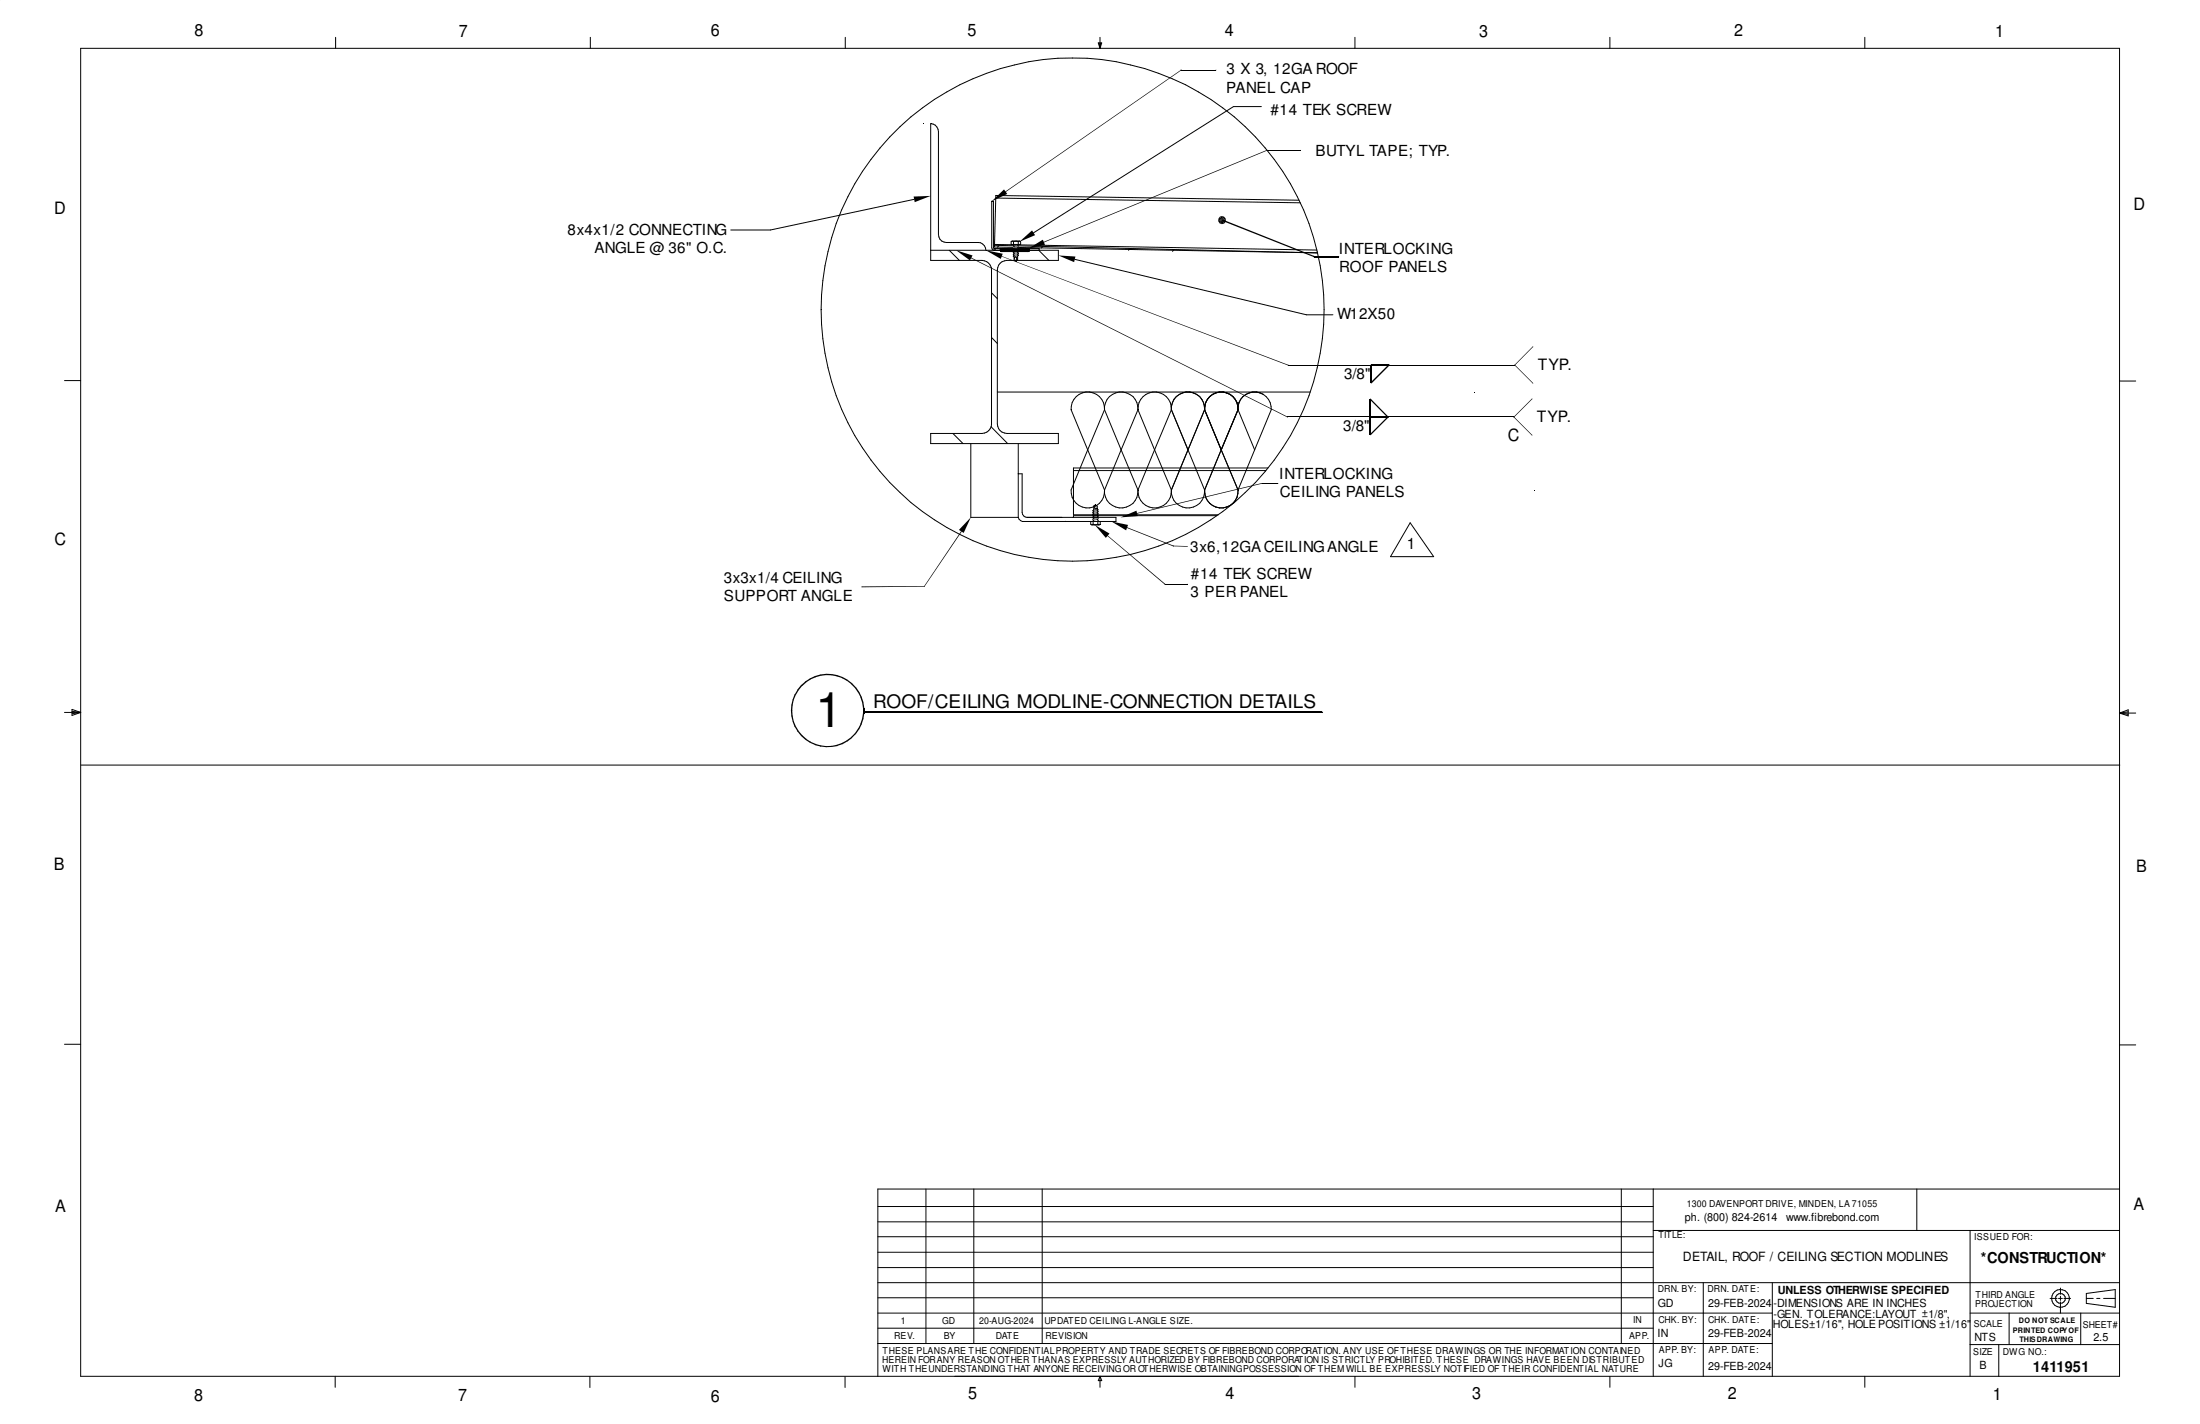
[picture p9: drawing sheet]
<svg xmlns="http://www.w3.org/2000/svg" width="432mm" height="279mm" viewBox="0 0 432 279" stroke-linecap="round" stroke-linejoin="round" font-family="sans-serif">
<path d="M0 0h431.7v279.4h-431.7z" fill="none" stroke="#fff" stroke-width=".2"/>
<g fill="none" stroke="#000" stroke-width=".2">
<path d="M15.8 9.5h400.2v260.5h-400.2zM65.9 7.3v2.2M115.9 7.3v2.2M165.9 7.3v2.2M215.6 8.4h.6l-.3 1.1zM215.7 8.4l.2 1.1M215.9 7.3v2.2M216 8.4l-.1 1.1M265.9 7.3v2.2M316 7.3v2.2M366 7.3v2.2M12.7 74.7h3.1"/>
<path d="M416 74.8h3.2M12.7 139.8h3.1M14.1 139.6l1.7 .2M14.1 139.2l1.7 .6-1.7 .6zM15.8 139.8l-1.7 .2M416 139.9h3.2M416 139.9l1.7-.6v1.2zM416 139.9l1.7 .3M417.7 139.7l-1.7 .2M12.7 204.9h3.1M416 205h3.2M172.3 239.7h152.2"/>
<path d="M172.3 236.7h152.2M181.7 233.3v30.3M191.1 233.3v30.3M204.6 233.3v30.3M318.2 233.3v30.3M324.5 233.3v36.7M376.2 233.3v8.1M416 233.3h-243.7v36.7M172.3 257.6h175.6M172.3 251.7h243.7M172.3 245.7h152.2M172.3 254.6h152.2"/>
<path d="M172.3 248.7h152.2M172.3 242.7h152.2M324.5 241.4h91.5M334.3 251.7v18.3M347.9 251.7v18.3M386.7 257.6h29.3M386.7 241.4v28.6M394.3 257.6v6.2M402.4 254.8h1.3M404 254.8h.8M404.4 252.7v1.3M404.4 254.3v.8"/>
<path d="M404.4 255.4v2.2M405.1 254.8h1.3M408.4 257.6v6.2M409.5 254.8h1.3M409.5 253.8l5.7-.8v3.5l-5.7-.8zM411.5 254.8h.7M412.9 254.8h2.3M172.3 263.6h175.6M172.3 260.6h152.2M215.9 270v2.2M215.9 270l.3 .9h-.6zM265.9 270v2.2"/>
<path d="M316 270v2.2M366 270v2.2M386.7 263.8h29.3M392.3 263.8v6.2"/>
<circle cx="404.4" cy="254.8" r=".97"/>
<circle cx="404.4" cy="254.8" r="1.75"/>
</g>
<path d="M376.4 234.6h39.4v5.5h-39.4z" fill="#fff"/>
<g fill="none" stroke="#000" stroke-width=".2">
<path d="M0 -.1v.1M231.8 13.8h6.9M179.4 39.1l-28.2 6h-7.8M195.5 38.9l59.7 .9M247.6 20.9h-5.5l-39.2 24.8M248.7 29.5h6.6M255 39.3l-59.5-.9-.3 9.6M182.7 49.1h25v2h-10.1a1.88 1.88 0 0 0-1.9 1.9v30.2a1.88 1.88 0 0 0 1.9 1.8h10.1v2h-25v-2h10a1.88 1.88 0 0 0 1.9-1.8v-30.2a1.88 1.88 0 0 0-1.9-1.9h-10v-26.8a1.55 1.55 0 0 1 1.5 1.5v20.2a1.55 1.55 0 0 0 1.6 1.6h6.2a1.55 1.55 0 0 1 1.5 1.5M186.3 49.1l2 2M194.6 57.4l1.1 1.2M195.2 49.1h-.3l-.3-.5v-9.1h.4l.1 9.2 8.9 .1v.3M195.2 48v.5l63.4 1.1-63.4-1.5"/>
<path d="M195.2 48l63.3 1.1M195.5 48.8l-.3 .3M196.1 48.2l-.4 .3M196.3 48.9v.3zM196.3 48.9l.2 .5-.2-.2zM196.3 48.9l.2-.1v.6zM196.5 48.8l5.3 .6h-5.3zM196.5 48.8h5.3v.6zM198.7 47.3h1.4M198.9 48l.2 .4-.2 .2 .2 .1-.2 .2 .2 .2-.2 .1 .2 .2-.2 .2 .2 .1-.2 .2 .2 .2-.2 .1 .2 .2v.6l.3 .2M198.9 47.4h-.4v.6h1.8v-.6h-.4M198.9 47.4h1"/>
<path d="M198.9 47.4v.6M199.1 50.6l.2-.2 .3 .2-.2 .6M199.7 48.3l.2 .1-.2 .2 .2 .1-.2 .2 .2 .2-.2 .1 .2 .2-.2 .2 .2 .1-.2 .2 .2 .2-.2 .1v.8M199.7 51l-.3 .2M199.9 47.4v.6M200 48l-.3 .2M201.8 48.8l.2 .5-.2 .1zM201.8 48.8l.2 .1v.4zM202 48.9v.4zM203.9 49.1l2 2M204 49.1h-.1M204.7 48.4l-.4 .3"/>
<path d="M210.9 50.9l45.5 10.9h5.2M221.8 48.8l-.3 .3M230.4 49l-.3 .3M194.6 66.2l1.1 1.2M195.7 76.9h61.5M213.1 76.9a3.3 3.3 0 0 0-2.9 3.5l3.3 7.9M213.9 76.9a3.3 3.3 0 0 1 2.9 3.5M219.7 76.9a3.2 3.2 0 0 0-2.9 3.5M220.4 76.9a3.2 3.2 0 0 1 3 3.5M226.3 76.9a3.3 3.3 0 0 0-2.9 3.5M227 76.9a3.3 3.3 0 0 1 2.9 3.5M232.8 76.9a3.2 3.2 0 0 0-2.9 3.5"/>
<path d="M233.5 76.9a3.2 3.2 0 0 1 2.9 3.5M239.4 76.9a3.3 3.3 0 0 0-3 3.5M240.1 76.9a3.3 3.3 0 0 1 2.9 3.5M243.2 79l-.2 .7M243.2 79l-.2 .7v.7M244 77.8l-.8 1.2M245.2 77.1l-1.2 .7M245.9 76.9l-.7 .2M246.6 76.9l.7 .2M247.3 77.1l.7 .3M247.3 77.1a3.3 3.3 0 0 1 2.2 3.3l-6.5 15.7M252.8 71.6h44.5"/>
<path d="M187 85l2 2M190.5 87v14.5h9.4M194.5 83.7l3.3 3.3M199.9 93h.7v7.5a1.01 1.01 0 0 0 1 1h17.4v.8h-18.3l-.7-.4-.1-.4M199.9 87v14.5M210.7 92.3h37.8M213.5 88.3l-3.3 7.8a3.3 3.3 0 0 0 3.3 3.6 3.3 3.3 0 0 0 3.3-3.6M213.5 88.3l3.3 7.8M214.7 99.3v.7l-.2 .2 .2 .2-.2 .1 .2 .2-.2 .2 .2 .1-.2 .2 .2 .2-.2 .2 .2 .1-.2 .2 .2 .1M215 99.1l.3 .2v.6l.2 .1-.2 .2 .2 .2-.2 .1 .2 .2-.2 .2 .2 .1-.2 .2 .2 .2-.2 .2 .2 .1-.2 .2 .2 .4M215 99.1l-.3 .2M215 99.1l-.2 .6 .3 .2 .2-.2"/>
<path d="M216.8 96.1a3.3 3.3 0 0 0 3.3 3.6 3.3 3.3 0 0 0 3.3-3.6M216.8 80.4l3.2 7.9M216.8 80.4l-3.3 7.9M220 88.3l3.4 7.8M220 88.3l-3.2 7.8M223.4 96.1a3.3 3.3 0 0 0 3.2 3.6 3.3 3.3 0 0 0 3.3-3.6M223.4 80.4l-3.4 7.9M223.4 80.4l3.2 7.9M226.6 88.3l3.3 7.8M226.6 88.3l-3.2 7.8M229.9 96.1a3.3 3.3 0 0 0 3.3 3.6 3.3 3.3 0 0 0 3.2-3.6M229.9 80.4l-3.3 7.9"/>
<path d="M229.9 80.4l6.5 15.7M236.4 96.1a3.3 3.3 0 0 0 3.3 3.6 3.3 3.3 0 0 0 3.3-3.6M236.4 80.4l-6.5 15.7M236.4 80.4l3.3 7.9M239.7 88.3l3.3 7.8M239.7 88.3l-3.3 7.8M243 80.4l-3.3 7.9M243 80.4l3.3 7.9M247.7 94.8h3.1M248.9 91.8h-38.2v9.2h28.4M252.6 81.8h44.5M209.2 102.3h.1"/>
<path d="M214.1 102.3v.6h.4M214.3 103h1.4M214.5 102.9h1M214.5 102.3v.6M214.7 102.1l-.3 .2M215.5 102.3v.6M215.9 102.3v.6h-.4M228.6 114.6h4.4M238.8 101.2h-28.1v.3M276.8 102.6l4.6 6.6h-8.5zM15.9 150.1h400.2M65.8 270v2.2"/>
<path d="M115.8 270.1v2.1M165.9 270.1v2.1"/>
<circle cx="210.5" cy="60.8" r="49.4"/>
</g>
<g fill="#000">
<path d="M179.3 38.6l3.4-.2-3.2 1.3zM197.4 37.5l34.4-23.8 .1 .1-34.5 23.9zM194.6 39.5l2.5-2.3 .6 .9zM187.7 49.1l3.2 1-.5 1zM190.6 50.5l62.1 31.2-.1 .2-62-31.2zM196.3 48.9v.3zM196.3 48.9l.2 .5-.2-.2zM193.5 49.1l3.3 .7-.4 1zM196.3 48.9l.2-.1v.6zM196.5 48.8l5.3 .6h-5.3zM196.6 50.2l56.3 21.4-.1 .1zM196.5 48.8h5.3v.6z"/>
<path d="M201.8 48.8l.2 .5-.2 .1zM201.8 48.8l.2 .1v.4zM202 48.9v.4zM200.1 47.5l2.5-2.3 .6 .9zM204.9 47.5l43.8-18.1v.1l-43.8 18.1zM201.8 48.8l2.9-1.8 .4 1zM207.7 50.1l3.4 .2-.3 1.1zM239.1 43.4l.8-.2-.5 .6zM239.1 42.9l.8 .3-.8 .2zM239.9 43.2l-.1 .8-.4-.2zM239.4 42.5l.5 .7-.8-.3zM239.9 43.2l.4 .7-.5 .1z"/>
<path d="M239.4 42.5l.5-.1v.8zM239.9 43.1l18 7.1-.1 .2-18-7.1zM239.9 43.2l.7 .3-.3 .4zM239.9 42.4l.5 .2-.5 .6zM239.9 43.2l.7-.2v.5zM240.4 42.6l.2 .4-.7 .2zM269.1 78.3l3.4 3.4-.2 .2-3.4-3.5zM269.1 75l3.4-3.5 .2 .2-3.5 3.5zM300.7 78.2v.1l-3.5 3.6-.1-.1zM297.3 71.7v-.1l3.6 3.5-.1 .1zM300.8 68l.1 .1-3.6 3.6v-.1zM268.9 85.2l3.4-3.5 .2 .2-3.4 3.4z"/>
<path d="M297.1 81.9l.1-.1 3.5 3.5v.1zM190.5 101.5l-1.4 3.1-.9-.6zM188.6 104.2l.2 .1-7.3 10.8-.1-.1zM214.9 103l2.9 1.7-.8 .8zM217.4 105.1l11.3 9.5-.1 .1-11.3-9.5zM218.1 102.3l3.3 .7-.4 1.1zM221.2 103.5l9.1 3.6v.1l-9.1-3.6zM223.1 100.7l24.5-5.9 .1 .1-24.5 5.9zM219.9 101.5l3.2-1.3 .2 1.1zM155.2 139.4h.3l.1 1.1h-.3zM155.3 138.3h.3l-.1 1.1h-.3zM155.6 137.2l.2 .1-.2 1h-.3z"/>
<path d="M156 136.2l.2 .1-.4 1-.2-.1zM156.5 135.3l.3 .1-.6 1-.2-.2zM157.2 134.4l.2 .2-.6 .8-.3-.1zM157.3 134.4l.8-.7 .1 .2-.8 .7zM158.1 133.7l.9-.6 .1 .2-.9 .6zM159 133.1l1-.5 .1 .3-1 .4zM160 132.6l1-.3 .1 .3-1 .3zM161.1 132.3l1-.1 .1 .3-1.1 .1zM162.2 132.2h1v.3h-1zM163.3 132.2l1 .3v.2l-1.1-.2zM164.3 132.5l1.1 .3-.1 .3-1-.4zM165.4 132.8l.9 .5-.1 .3-.9-.5z"/>
<path d="M166.2 133.6l.2-.2 .8 .6-.1 .2zM167.2 134l.8 .8-.2 .2-.8-.8zM167.8 135l.2-.2 .6 .9-.2 .2zM168.4 135.8h.3l.4 .9-.2 .1zM168.9 136.8l.2-.1 .4 1.1h-.3zM169.2 137.8h.3l.1 1.1h-.2zM155.3 140.5h.3l.2 1-.2 .1zM155.6 141.6l.2-.1 .4 1-.2 .1zM156 142.6l.2-.1 .6 .9-.3 .2zM156.5 143.6l.3-.2 .6 .8-.2 .2zM157.4 144.2l.8 .7-.1 .3-.8-.8zM158.2 144.9l.9 .6-.1 .3-.9-.6z"/>
<path d="M159.1 145.5l1 .5-.1 .2-1-.4zM160.1 146l1 .3-.1 .2-1-.3zM161.1 146.3l1.1 .1-.1 .2-1-.1zM162.2 146.4l1-.1v.3h-1zM163.2 146.3l1.1-.2v.3l-1 .2zM164.3 146.1l1-.3 .1 .2-1.1 .3zM165.3 145.8l.9-.6 .1 .3-.9 .5zM166.2 145.2l.9-.6 .1 .2-.8 .7zM167 144.6l.8-.8 .2 .2-.8 .8zM168.4 143l.2 .1-.6 .9-.2-.2zM168.9 142l.2 .1-.4 1-.3-.1zM169.2 141l.3 .1-.4 1-.2-.1z"/>
<path d="M169.4 140h.2l-.1 1.1-.3-.1z"/>
<path d="M231.7 13.8h.2z" fill-rule="evenodd"/>
<path d="M231.7 13.8h.2z" fill-rule="evenodd"/>
<path d="M238.6 13.7l.1 .1z" fill-rule="evenodd"/>
<path d="M197.3 37.5l.1 .1z" fill-rule="evenodd"/>
<path d="M248.7 29.4v.1z" fill-rule="evenodd"/>
<path d="M248.7 29.4v.1z" fill-rule="evenodd"/>
<path d="M255.2 29.4l.2 .1h-.1z" fill-rule="evenodd"/>
<path d="M190.5 50.6l.2-.1-.1 .2z" fill-rule="evenodd"/>
<path d="M196.6 50.2l.1 .1z" fill-rule="evenodd"/>
<path d="M204.9 47.5v.1z" fill-rule="evenodd"/>
<path d="M257.8 50.2h.1v.2h-.1z" fill-rule="evenodd"/>
<path d="M257.8 50.2h.1v.2h-.1z" fill-rule="evenodd"/>
<path d="M252.8 71.6l.1 .1z" fill-rule="evenodd"/>
<path d="M252.8 71.6l.1 .1z" fill-rule="evenodd"/>
<path d="M269.1 75h.1v.2h-.1z" fill-rule="evenodd"/>
<path d="M269.1 75h.1v.2h-.1z" fill-rule="evenodd"/>
<path d="M272.5 71.5h.2v.2h-.2z" fill-rule="evenodd"/>
<path d="M272.5 71.5h.2v.2h-.2z" fill-rule="evenodd"/>
<path d="M297.3 71.6h.1l-.1 .1z" fill-rule="evenodd"/>
<path d="M297.3 71.6h.1l-.1 .1z" fill-rule="evenodd"/>
<path d="M297.3 71.6h.1l-.1 .1z" fill-rule="evenodd"/>
<path d="M300.7 78.2l.1 .1z" fill-rule="evenodd"/>
<path d="M300.8 68h.1v.1z" fill-rule="evenodd"/>
<path d="M300.8 75.1l.1 .1v.1z" fill-rule="evenodd"/>
<path d="M247.6 94.8l.1 .1z" fill-rule="evenodd"/>
<path d="M247.6 94.8l.1 .1z" fill-rule="evenodd"/>
<path d="M250.8 94.8l.1 .1z" fill-rule="evenodd"/>
<path d="M252.6 81.8h.1z" fill-rule="evenodd"/>
<path d="M252.6 81.8h.1z" fill-rule="evenodd"/>
<path d="M297.1 81.8h.1z" fill-rule="evenodd"/>
<path d="M297.1 81.8h.1z" fill-rule="evenodd"/>
<path d="M297.1 81.8h.1z" fill-rule="evenodd"/>
<path d="M300.7 85.3l.1 .1z" fill-rule="evenodd"/>
<path d="M169.1 115.1l.1 .1z" fill-rule="evenodd"/>
<path d="M181.4 115h.1l-.1 .1z" fill-rule="evenodd"/>
<path d="M181.4 115h.1l-.1 .1z" fill-rule="evenodd"/>
<path d="M188.6 104.2l.2 .1z" fill-rule="evenodd"/>
<path d="M217.3 105.1l.2 .1z" fill-rule="evenodd"/>
<path d="M221.1 103.5h.2v.1z" fill-rule="evenodd"/>
<path d="M223.1 100.8l.1-.1z" fill-rule="evenodd"/>
<path d="M228.6 114.6l.1 .1z" fill-rule="evenodd"/>
<path d="M228.6 114.6l.1 .1z" fill-rule="evenodd"/>
<path d="M230.2 107.1h.2z" fill-rule="evenodd"/>
<path d="M230.2 107.1h.2z" fill-rule="evenodd"/>
<path d="M233 107.2l.1-.1v.2z" fill-rule="evenodd"/>
<path d="M233 114.6h.1z" fill-rule="evenodd"/>
<path d="M157.2 134.4h.2v.2h-.2z" fill-rule="evenodd"/>
<path d="M159.9 132.7h.2v.1h-.2z" fill-rule="evenodd"/>
<path d="M165.2 132.9h.2v.2h-.2z" fill-rule="evenodd"/>
<path d="M167 134h.2v.2h-.2z" fill-rule="evenodd"/>
<path d="M169.4 138.9h.2v1.1h-.2z" fill-rule="evenodd"/>
<path d="M169.4 139.7h.2v.2h-.2z" fill-rule="evenodd"/>
<path d="M169.4 138.8h.2v.2h-.2z" fill-rule="evenodd"/>
<path d="M259.5 139.7h.2v.2h-.2z" fill-rule="evenodd"/>
<path d="M156 142.5h.2v.2h-.2z" fill-rule="evenodd"/>
<path d="M156.5 143.4h.2v.2h-.2z" fill-rule="evenodd"/>
<path d="M157.2 144.2h.2v.2h-.2z" fill-rule="evenodd"/>
<path d="M159.9 146h.2v.2h-.2z" fill-rule="evenodd"/>
<path d="M161 146.3h.2v.2h-.2z" fill-rule="evenodd"/>
<path d="M162.1 146.4h.2v.2h-.2z" fill-rule="evenodd"/>
<path d="M163.2 146.3h.1v.3h-.1z" fill-rule="evenodd"/>
<path d="M165.2 145.8h.2v.2h-.2z" fill-rule="evenodd"/>
<path d="M169.2 140.9h.2v.2h-.2z" fill-rule="evenodd"/>
<circle cx="239.9" cy="43.2" r=".12"/>
<circle cx="262.7" cy="50.3" r=".12"/>
<circle cx="269" cy="78.4" r=".12"/>
<circle cx="269.2" cy="71.6" r=".12"/>
<circle cx="269" cy="81.8" r=".12"/>
<circle cx="269" cy="85.3" r=".12"/>
<circle cx="272.4" cy="81.8" r=".12"/>
<circle cx="155.4" cy="139.4" r=".12"/>
<circle cx="155.5" cy="138.3" r=".12"/>
<circle cx="155.7" cy="137.3" r=".12"/>
<circle cx="156.1" cy="136.3" r=".12"/>
<circle cx="156.6" cy="135.3" r=".12"/>
<circle cx="158.2" cy="133.8" r=".12"/>
<circle cx="159" cy="133.2" r=".12"/>
<circle cx="161.1" cy="132.5" r=".12"/>
<circle cx="162.2" cy="132.3" r=".12"/>
<circle cx="163.2" cy="132.4" r=".12"/>
<circle cx="164.3" cy="132.6" r=".12"/>
<circle cx="166.3" cy="133.5" r=".12"/>
<circle cx="167.9" cy="134.9" r=".12"/>
<circle cx="168.5" cy="135.8" r=".12"/>
<circle cx="169" cy="136.8" r=".12"/>
<circle cx="169.3" cy="137.8" r=".12"/>
<circle cx="169.5" cy="140" r=".12"/>
<circle cx="155.5" cy="140.5" r=".12"/>
<circle cx="155.7" cy="141.6" r=".12"/>
<circle cx="158.2" cy="145" r=".12"/>
<circle cx="159" cy="145.6" r=".12"/>
<circle cx="164.3" cy="146.3" r=".12"/>
<circle cx="166.3" cy="145.4" r=".12"/>
<circle cx="167.1" cy="144.7" r=".12"/>
<circle cx="167.9" cy="143.9" r=".12"/>
<circle cx="168.5" cy="143" r=".12"/>
<circle cx="169" cy="142.1" r=".12"/>
</g>
<path d="M257.9 50.3h4.8M269 78.4v6.9M272.6 71.6h-3.4v3.5M269 81.8h3.4M169.2 115.1h12.2M169.5 139.8h90" fill="none" stroke="#000" stroke-width=".25"/>
<path d="M230.3 107.2h2.7" fill="none" stroke="#000" stroke-width=".21"/>
<g fill="none" stroke="#808080" stroke-width=".2">
<path d="M199.7 48.2l-.6 .2M199.7 48.6l-.6 .1M199.7 48.9l-.6 .2M199.7 49.2l-.6 .2M199.7 49.6l-.6 .1M199.7 49.9l-.6 .2M199.7 50.2l-.6 .2M199.9 48.3l-1 .3M199.9 48.7l-1 .2M199.9 50.1l-1 .1M199.9 49.7l-1 .2M199.9 49.4l-1 .2"/>
<path d="M199.9 49.1l-1 .1M215.3 99.9l-.6 .1M215.3 101.9l-.6 .2M215.3 101.6l-.6 .1M215.3 101.2l-.6 .2M215.3 100.9l-.6 .1M215.3 100.5l-.6 .2M215.3 100.2l-.6 .2M215.5 100l-1 .2M215.5 100.4l-1 .1M215.5 100.7l-1 .2M215.5 101l-1 .2"/>
<path d="M215.5 101.7l-1 .2M215.5 101.4l-1 .2"/>
</g>
<text font-size="9.6" x="160.1" y="142.6">1</text>
<text font-size="3.7" x="171.4" y="138.9">ROOF/CEILING MODLINE-CONNECTION DETAILS</text>
<g font-size="3.3">
<text x="38.2" y="7.2">8</text>
<text x="90" y="7.2">7</text>
<text x="139.5" y="7">6</text>
<text x="189.9" y="7">5</text>
<text x="240.4" y="7">4</text>
<text x="290.3" y="7.2">3</text>
<text x="340.4" y="7">2</text>
<text x="391.6" y="7.2">1</text>
<text x="418.7" y="41.2">D</text>
<text x="10.6" y="42.1">D</text>
<text x="296" y="86.5">C</text>
<text x="10.7" y="106.8">C</text>
<text x="10.6" y="170.8">B</text>
<text x="419.3" y="171.2">B</text>
<text x="10.8" y="237.8">A</text>
<text x="418.8" y="237.4">A</text>
<text x="38.1" y="274.8">8</text>
<text x="90" y="274.8">7</text>
<text x="139.5" y="275">6</text>
<text x="190" y="274.5">5</text>
<text x="240.5" y="274.5">4</text>
<text x="289" y="274.5">3</text>
<text x="339.1" y="274.5">2</text>
<text x="391.1" y="274.8">1</text>
</g>
<g font-size="3.1">
<text x="301.8" y="72.6">TYP.</text>
<text x="301.7" y="82.8">TYP.</text>
<text x="276.1" y="107.8">1</text>
</g>
<g font-size="3">
<text x="240.7" y="14.6">3 X 3, 12GA ROOF</text>
<text x="240.7" y="18.2">PANEL CAP</text>
<text x="249.3" y="22.6">#14 TEK SCREW</text>
<text x="258.2" y="30.5">BUTYL TAPE; TYP.</text>
<text x="111.4" y="46">8x4x1/2 CONNECTING</text>
<text x="116.7" y="49.6">ANGLE @ 36&quot; O.C.</text>
<text x="262.8" y="49.8">INTERLOCKING</text>
<text x="262.8" y="53.4">ROOF PANELS</text>
<text x="262.4" y="62.6">W12X50</text>
<text x="263.8" y="74.3">3/8&quot;</text>
<text x="263.7" y="84.5">3/8&quot;</text>
<text x="251.1" y="93.9">INTERLOCKING</text>
<text x="251.2" y="97.5">CEILING PANELS</text>
<text x="233.6" y="108.4">3x6,12GA CEILING ANGLE</text>
<text x="233.7" y="113.6">#14 TEK SCREW</text>
<text x="142.1" y="114.3">3x3x1/4 CEILING</text>
<text x="142.1" y="117.9">SUPPORT ANGLE</text>
<text x="233.6" y="117.2">3 PER PANEL</text>
<text x="388.8" y="247.8">*CONSTRUCTION*</text>
<text x="399" y="269.1">1411951</text>
</g>
<text font-size="2.5" x="330.3" y="247.5">DETAIL, ROOF / CEILING SECTION MODLINES</text>
<g font-size="2.2">
<text x="330.7" y="239.6">ph. (800) 824-2614</text>
<text x="350.6" y="239.6">www.fibrebond.com</text>
<text x="325.4" y="256.4">GD</text>
<text x="335.2" y="256.4">29-FEB-2024</text>
<text x="348.1" y="256.4">-DIMENSIONS ARE IN INCHES</text>
<text x="349" y="253.9">UNLESS OTHERWISE SPECIFIED</text>
<text x="325.3" y="262.3">IN</text>
<text x="335.2" y="262.3">29-FEB-2024</text>
<text x="348" y="260.6">HOLES±1/16&quot;, HOLE POSITIONS ±1/16&quot;</text>
<text x="348.1" y="258.5">-GEN. TOLERANCE:LAYOUT ±1/8&quot;,</text>
<text x="387.5" y="263.1">NTS</text>
<text x="410.9" y="263.1">2.5</text>
<text x="325.5" y="268.3">JG</text>
<text x="335.2" y="268.8">29-FEB-2024</text>
<text x="388.5" y="268.5">B</text>
</g>
<g font-size="1.9">
<text x="331.1" y="236.7">1300 DAVENPORT DRIVE, MINDEN, LA 71055</text>
<text x="325.5" y="243">TITLE:</text>
<text x="387.5" y="243.3">ISSUED FOR:</text>
<text x="325.4" y="253.6">DRN. BY:</text>
<text x="335.1" y="253.5">DRN. DATE:</text>
<text x="387.7" y="256.4">PROJECTION</text>
<text x="387.7" y="254.6">THIRD ANGLE</text>
<text x="175.5" y="262.8">REV.</text>
<text x="176.8" y="259.8">1</text>
<text x="185" y="259.8">GD</text>
<text x="185.3" y="262.8">BY</text>
<text x="192.2" y="259.8">20-AUG-2024</text>
<text x="195.5" y="262.8">DATE</text>
<text x="205" y="259.8">UPDATED CEI LING L-ANGLE SIZE.</text>
<text x="205.2" y="262.8">REVISION</text>
<text x="319.7" y="262.7">APP.</text>
<text x="320.5" y="259.7">IN</text>
<text x="325.5" y="259.5">CHK. BY:</text>
<text x="335.2" y="259.5">CHK. DATE:</text>
<text x="387.4" y="260.3">SCALE</text>
<text x="408.8" y="260.5">SHEET#</text>
<text x="173.1" y="267.4">HEREIN FOR ANY REASON OTHER THAN AS EXPRESSLY AUTHORIZED BY FIBREBOND CORPORATION IS STRICTLY PROHIBITED. THESE DRAWINGS HAVE BEEN DISTRIBUTED</text>
<text x="173.2" y="265.6">THESE PLANS ARE THE CONFIDENTIAL PROPERTY AND TRADE SECRETS OF FIBREBOND CORPORATION. ANY USE OF THESE DRAWINGS OR THE INFORMATION CONTAINED</text>
<text x="173.2" y="269.2">WITH THE UNDERSTANDING THAT ANYONE RECEIVING OR OTHERWISE OBTAINING POSSESSION OF THEM WILL BE EXPRESSLY NOTIFIED OF THEIR CONFIDENTIAL NATURE</text>
<text x="325.6" y="265.5">APP. BY:</text>
<text x="335.3" y="265.5">APP. DATE:</text>
<text x="387.3" y="265.9">SIZE</text>
<text x="393.1" y="265.9">DWG NO.:</text>
</g>
<g font-size="1.5">
<text x="395.1" y="261.5">PRINTED COPY OF</text>
<text x="396.2" y="259.6">DO NOT SCALE</text>
<text x="396.4" y="263.2">THIS DRAWING</text>
</g>
</svg>
